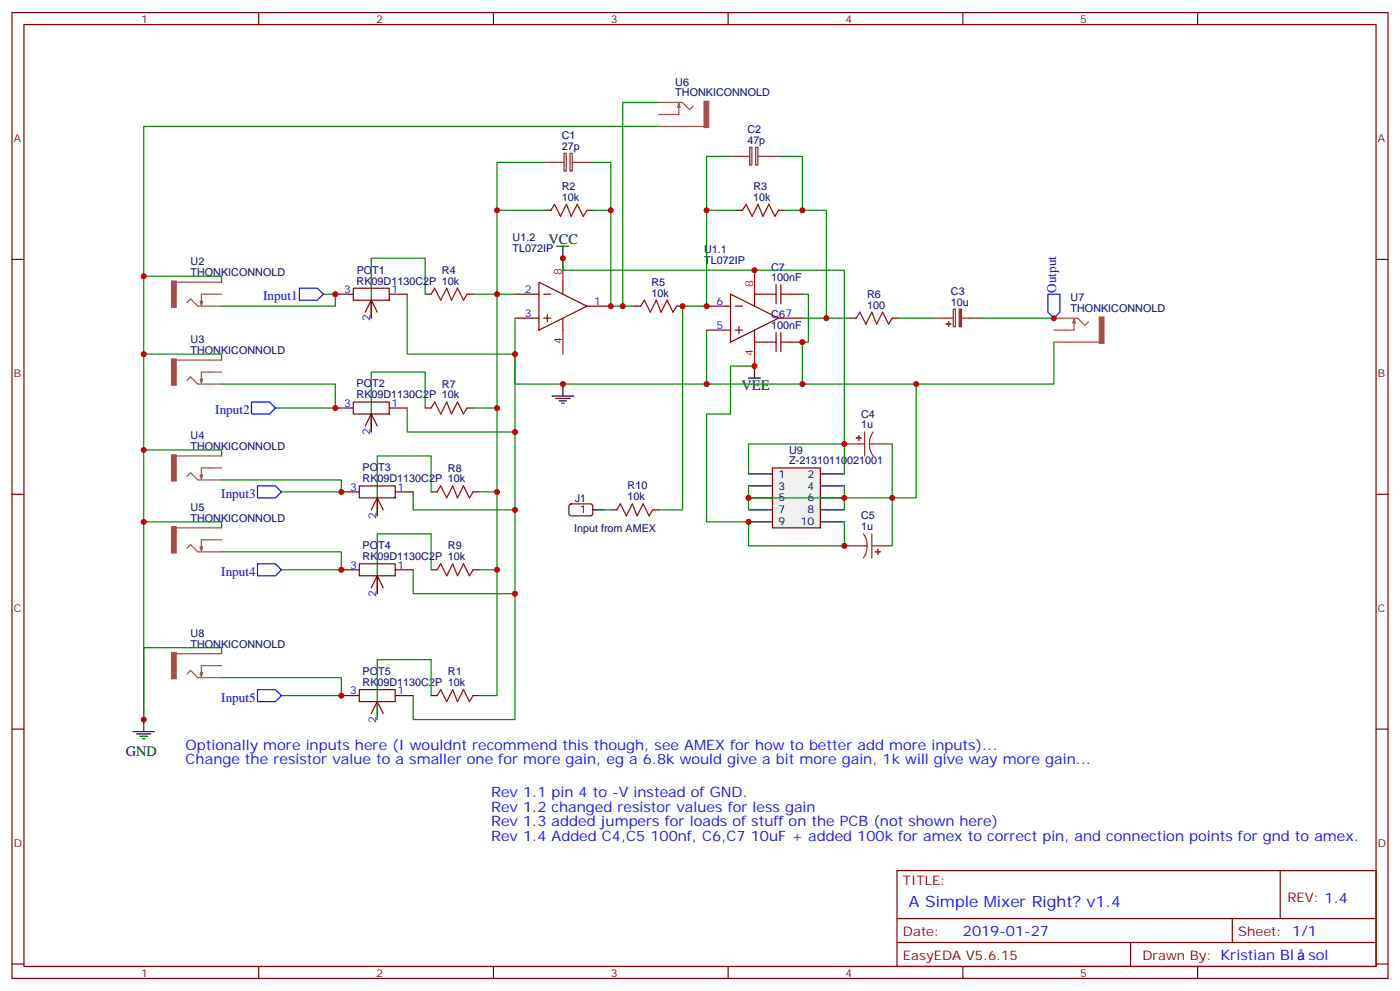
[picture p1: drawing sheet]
<svg xmlns="http://www.w3.org/2000/svg" width="412mm" height="292mm" viewBox="0 0 412 292" stroke-linecap="round" stroke-linejoin="round" font-family="sans-serif">
<g fill="none" stroke="#870000" stroke-width=".35">
<path d="M3.5 3.7h405.4v284.3h-405.4zM7.1 7.2h398.2v277.3h-398.2zM76.2 3.7v3.5M145.3 3.7v3.5M214.5 3.7v3.5M283.6 3.7v3.5M352.8 3.7v3.5M3.5 76.4h3.6M160.5 61.9h1.8M172.9 61.9h1.7M217 61.9h1.7M229.3 61.9h1.8"/>
<path d="M405.3 76.4h3.6M98.8 86.6h5.3M104.1 84.8h10.6v3.6h-10.6zM109.4 88.4l1.7 3.5M109.4 88.4v5.3M109.4 88.4l-1.8 3.5M114.7 86.6h5.2M125.2 86.6h1.8M137.6 86.6h1.7M151.7 86.6h7M151.7 93.7h7M158.7 83.1l14.2 7-14.2 7.1z"/>
<path d="M160.2 86.6h2.1M160.2 93.7h2.1M161.2 92.6v2.1M165.8 83.1v3.5M165.8 93.7v3.5M172.9 90.1h7M187 90.1h1.7M199.3 90.1h1.8M208.1 90.1h7.1M208.1 97.2h7.1M215.2 86.6l14.1 7.1-14.1 7zM216.6 90.1h2.1"/>
<path d="M216.6 97.2h2.1M217.7 96.1v2.1M222.2 86.6v3.5M222.2 97.2v3.5M229.3 93.7h7.1M250.5 93.7h1.7M262.8 93.7h1.8M104.1 118.4h10.6v3.5h-10.6zM98.8 120.1h5.3M109.4 121.9l1.7 3.5M109.4 121.9v5.3M109.4 121.9l-1.8 3.5"/>
<path d="M114.7 120.1h5.2M125.2 120.1h1.8M137.6 120.1h1.7M3.5 145.5h3.6M100.5 144.8h5.3M105.8 143.1h10.6v3.5h-10.6zM111.1 146.6l1.8 3.5M111.1 146.6v5.3M111.1 146.6l-1.7 3.5M116.4 144.8h5.3M127 144.8h1.8M139.3 144.8h1.8"/>
<path d="M405.3 145.5h3.6M100.5 167.7h5.3M105.8 166h10.6v3.5h-10.6zM111.1 169.5l1.8 3.5M111.1 169.5v5.3M111.1 169.5l-1.7 3.5M116.4 167.7h5.3M127 167.7h1.8M139.3 167.7h1.8M3.5 214.7h3.6M100.5 204.8h5.3M105.8 203h10.6v3.6h-10.6z"/>
<path d="M111.1 206.6l1.8 3.5M111.1 206.6v5.2M111.1 206.6l-1.7 3.5M116.4 204.8h5.3M127 204.8h1.8M139.3 204.8h1.8M405.3 214.7h3.6M264.2 256.3h141.1v28.2h-141.1zM377.1 256.3v14.1M264.2 270.4h141.1M264.2 277.5h141.1M333 277.5v7"/>
<path d="M363 270.4v7.1M3.5 283.8h3.6M76.2 284.5v3.5M145.3 284.5v3.5M214.5 284.5v3.5M283.6 284.5v3.5M352.8 284.5v3.5M405.3 283.8h3.6"/>
</g>
<path d="M88.2 84.8h5.3l1.7 1.8-1.7 1.8h-5.3zM308.7 86.6h3.5v5.3l-1.8 1.8-1.7-1.8zM74.1 118.4h5.3l1.7 1.7-1.7 1.8h-5.3zM75.8 143.1h5.3l1.8 1.7-1.8 1.8h-5.3zM75.8 166h5.3l1.8 1.7-1.8 1.8h-5.3zM75.8 203h5.3l1.8 1.8-1.8 1.8h-5.3z" fill="none" stroke="#00f" stroke-width=".35"/>
<path d="M162.3 61.9l1-1.8 1.8 3.6 1.8-3.6 1.4 3.6 1.7-3.6 1.8 3.6 1.1-1.8M218.7 61.9l1.1-1.8 1.7 3.6 1.8-3.6 1.4 3.6 1.8-3.6 1.7 3.6 1.1-1.8M127 86.6l1.1-1.8 1.7 3.6 1.8-3.6 1.4 3.6 1.8-3.6 1.7 3.6 1.1-1.8M188.7 90.1l1.1-1.7 1.8 3.5 1.7-3.5 1.4 3.5 1.8-3.5 1.8 3.5 1-1.8M252.2 93.7l1.1-1.8 1.8 3.5 1.7-3.5 1.4 3.5 1.8-3.5 1.8 3.5 1-1.7M127 120.1l1.1-1.7 1.7 3.5 1.8-3.5 1.4 3.5 1.8-3.5 1.7 3.5 1.1-1.8M128.8 144.8l1-1.7 1.8 3.5 1.7-3.5 1.5 3.5 1.7-3.5 1.8 3.5 1-1.8M128.8 167.7l1-1.7 1.8 3.5 1.7-3.5 1.5 3.5 1.7-3.5 1.8 3.5 1-1.8M128.8 204.8l1-1.8 1.8 3.6 1.7-3.6 1.5 3.6 1.7-3.6 1.8 3.6 1-1.8" fill="none" stroke="#a10000" stroke-width=".35"/>
<path d="M165.8 76v7.1M222.2 79.6v7M165.8 97.2v7M222.2 100.7v7.1" fill="none" stroke="#f00" stroke-width=".35"/>
<g fill="none" stroke="#008700" stroke-width=".35">
<path d="M194 30.2h-10.6v59.9M194 37.2h-151.7v44.1M160.5 47.8h-14.1v14.1M174.6 47.8h5.3v14.1M215.2 46h-7.1v15.9M229.3 46h7.1v15.9M160.5 61.9h-14.1v58.2h-7.1M174.6 61.9h5.3v28.2h7.1M217 61.9h-8.9v28.2h-7v60h-7.1M231.1 61.9h12.3v31.8h7.1M65.3 83.1v-1.8h-23v22.9M95.2 86.6h3.6v3.5h-33.5"/>
<path d="M119.9 86.6v17.6h31.8v23h-31.8v-7.1M125.2 86.6v-10.6h-15.8v17.7M139.3 86.6h12.4M151.7 93.7v19.4h56.4v-15.9M264.6 93.7h10.6M289.3 93.7h21.1M65.3 113.1h33.5v7h-17.7M65.3 106v-1.8h-23v28.3M310.4 100.7v12.4h-102.3M65.3 134.2v-1.7h-23v21.1M125.2 120.1v-10.6h-15.8v17.7M146.4 120.1v24.7h-5.3"/>
<path d="M151.7 127.2v22.9h-30v-5.3M65.3 141.3h35.2v3.5h-17.6M65.3 155.4v-1.8h-23v58.2v-21.1h23v1.7M127 144.8v-10.6h-15.9v17.7M146.4 144.8v22.9h-5.3M151.7 150.1v24.7h-30v-7.1M65.3 162.5h35.2v5.2h-17.6M127 167.7v-10.5h-15.9v17.6M146.4 167.7v37.1h-5.3M151.7 174.8v37h-30v-7M65.3 199.5h35.2v5.3h-17.6M127 204.8v-10.6h-15.9v17.6"/>
</g>
<path d="M160.5 47.8h5.7M166.2 45.2h.6v5.1h-.6zM167.9 45.2h.7v5.1h-.7zM168.6 47.8h6M215.2 46h5.6M220.8 43.4h.7v5.2h-.7zM222.6 43.4h.6v5.2h-.6zM223.3 46h6M275.2 93.7h5.6M280.8 91h.6v5.2h-.6zM283.3 93.7h6" fill="none" stroke="#8c2424" stroke-width=".35"/>
<g fill="none" stroke="#000" stroke-width=".35">
<path d="M164 72.5h3.6M165.8 72.5v3.5M162.6 116.6h6.4M163.7 117.3h4.2M164.7 118h2.2M165.5 118.7h.7M165.8 113.1v3.5M220.5 111.3h3.5M222.2 107.8v3.5M39.2 215.4h6.3M40.2 216.1h4.2M41.3 216.8h2.1"/>
<path d="M42 217.5h.7M42.3 211.8v3.6"/>
</g>
<g fill="#8c2424" stroke="#8c2424" stroke-width=".35">
<path d="M282.6 91h.6v5.2h-.6z"/>
<path d="M279.4 94.7v1.4z"/>
<path d="M278.7 95.4h1.4z"/>
</g>
<g fill="none" stroke="#a64a4a" stroke-width=".35">
<path d="M194 30.2h7l2.1 2.1 1.1-1.1M194 37.2h13.4M200 30.5v3.2h-6M200 30.5l.3 1.1h-.7zM51.9 83.1h13.4M55.1 89.1l1-1.1 2.2 2.1h7M59 88.7h.7l-.4 1.1zM65.3 86.6h-6v3.2M310.4 93.7h7l2.2 2.1 1-1.1M316.4 94v3.2h-6M316.4 94l.3 1.1h-.7zM51.9 106h13.4"/>
<path d="M55.1 112l1-1.1 2.2 2.2h7M59 111.7h.7l-.4 1zM65.3 109.5h-6v3.2M310.4 100.7h13.4M51.9 134.2h13.4M59 139.9h.7l-.4 1zM65.3 137.8h-6v3.1M51.9 155.4h13.4M55.1 140.2l1-1 2.2 2.1h7M65.3 158.9h-6v3.2M55.1 161.4l1-1.1 2.2 2.2h7M59 161h.7l-.4 1.1z"/>
<path d="M51.9 192.4h13.4M55.1 198.4l1-1 2.2 2.1h7M59 198.1h.7l-.4 1zM65.3 196h-6v3.1"/>
</g>
<g fill="#a64a4a" stroke="#a64a4a" stroke-width=".29">
<path d="M50.5 82.7h1.4v7.8h-1.4z"/>
<path d="M50.5 105.7h1.4v7.7h-1.4z"/>
<path d="M50.5 133.9h1.4v7.7h-1.4z"/>
<path d="M50.5 155h1.4v7.8h-1.4z"/>
<path d="M207.4 29.8h1.4v7.8h-1.4z"/>
<path d="M323.8 93.3h1.4v7.8h-1.4z"/>
<path d="M50.5 192.1h1.4v7.7h-1.4z"/>
</g>
<path d="M227.5 137.8h14.2v17.6h-14.2z" fill="#f0f0f0" stroke="#870000" stroke-width=".35"/>
<path d="M220.5 139.5h7M241.7 139.5h7M174.6 150.1h3.6M220.5 143.1h7M220.5 146.6h7M220.5 150.1h7M220.5 153.6h7M241.7 143.1h7M241.7 146.6h7M241.7 150.1h7M241.7 153.6h7" fill="none" stroke="#000" stroke-width=".35"/>
<path d="M165.8 76v3.6h82.9v59.9M236.4 86.6h1.7v14.1h-1.7v12.4M236.4 93.7h7M222.2 107.8h-7v14.1h-7.1v31.7h12.4v7.1h28.2v-7.1M269.9 113.1v33.5h-49.4M248.7 130.7h-28.2v8.8M262.8 130.7v30M178.2 150.1h1.7M220.5 143.1v7M248.7 143.1v7" fill="none" stroke="#008700" stroke-width=".35"/>
<path d="M248.7 130.7h6M254.7 127.2v7M256.1 130.7l.3 1.9 .8 1.6M256.1 130.7h6.7M257.2 127.2l-.8 1.7-.3 1.8M254.4 157.2l.8 1.6 .2 1.9M256.8 157.2v7M248.7 160.7h6.7M255.4 160.7l-.2 1.8-.8 1.7M256.8 160.7h6" fill="none" stroke="#8c2424" stroke-width=".35"/>
<g fill="#8c2424" stroke="#8c2424" stroke-width=".35">
<path d="M252.9 128.2l.1 1.4z"/>
<path d="M252.2 128.9l1.4 .1z"/>
<path d="M258.6 161.7v1.5z"/>
<path d="M257.9 162.4l1.4 .1z"/>
</g>
<path d="M225.8 86.6h2.8M228.6 83.8v5.6M228.6 97.9v5.6M230 83.8v5.6M230 97.9v5.6M230 86.6h2.8M225.8 100.7h2.8M230 100.7h2.8M181.7 150.1l1-1.8 1.8 3.6 1.8-3.6 1.4 3.6 1.7-3.6 1.8 3.6 1.1-1.8" fill="none" stroke="#a10000" stroke-width=".35"/>
<path d="M222.2 86.6h3.6M232.8 86.6h3.6M222.2 100.7h3.6M232.8 100.7h3.6M167.8 148.5l.5-.2 5.9 .1 .4 .6v2.4l-.7 .5-5.9-.1-.4-.6v-2.2zM179.9 150.1h1.8M192.3 150.1h1.7" fill="none" stroke="#870000" stroke-width=".35"/>
<g fill="#c00">
<circle cx="201.1" cy="90.1" r=".88"/>
<circle cx="236.4" cy="100.7" r=".88"/>
<circle cx="236.4" cy="113.1" r=".88"/>
<circle cx="262.8" cy="146.6" r=".88"/>
<circle cx="100.5" cy="204.8" r=".88"/>
<circle cx="100.5" cy="167.7" r=".88"/>
<circle cx="100.5" cy="144.8" r=".88"/>
<circle cx="98.8" cy="120.1" r=".88"/>
<circle cx="98.8" cy="86.6" r=".88"/>
<circle cx="269.9" cy="113.1" r=".88"/>
<circle cx="220.5" cy="153.6" r=".88"/>
<circle cx="248.7" cy="146.6" r=".88"/>
<circle cx="165.8" cy="76" r=".88"/>
<circle cx="146.4" cy="167.7" r=".88"/>
<circle cx="151.7" cy="174.8" r=".88"/>
<circle cx="42.3" cy="211.8" r=".88"/>
<circle cx="42.3" cy="81.3" r=".88"/>
<circle cx="310.4" cy="93.7" r=".88"/>
<circle cx="42.3" cy="104.2" r=".88"/>
<circle cx="42.3" cy="153.6" r=".88"/>
<circle cx="146.4" cy="144.8" r=".88"/>
<circle cx="151.7" cy="150.1" r=".88"/>
<circle cx="208.1" cy="90.1" r=".88"/>
<circle cx="179.9" cy="90.1" r=".88"/>
<circle cx="236.4" cy="61.9" r=".88"/>
<circle cx="208.1" cy="61.9" r=".88"/>
<circle cx="179.9" cy="61.9" r=".88"/>
<circle cx="146.4" cy="61.9" r=".88"/>
<circle cx="146.4" cy="86.6" r=".88"/>
<circle cx="151.7" cy="104.2" r=".88"/>
<circle cx="151.7" cy="127.2" r=".88"/>
<circle cx="146.4" cy="120.1" r=".88"/>
<circle cx="183.4" cy="90.1" r=".88"/>
<circle cx="165.8" cy="113.1" r=".88"/>
<circle cx="42.3" cy="132.5" r=".88"/>
<circle cx="208.1" cy="113.1" r=".88"/>
<circle cx="222.3" cy="79.6" r=".88"/>
<circle cx="248.7" cy="130.7" r=".88"/>
<circle cx="220.5" cy="146.6" r=".88"/>
<circle cx="222.3" cy="107.8" r=".88"/>
<circle cx="248.7" cy="160.7" r=".88"/>
<circle cx="243.4" cy="93.7" r=".88"/>
</g>
<text font-size="4.6" fill="#00f" x="267.8" y="266.9">A Simple Mixer Right? v1.4</text>
<g font-size="4.2">
<text x="161.6" y="71.8">VCC</text>
<text x="218.5" y="114.8">VEE</text>
<text x="37" y="222.6">GND</text>
</g>
<g font-size="4.2" fill="#00f">
<text x="54.7" y="220.7">Optionally more inputs here (I wouldnt recommend this though, see AMEX for how to better add more inputs)...</text>
<text x="54.7" y="224.9">Change the resistor value to a smaller one for more gain, eg a 6.8k would give a bit more gain, 1k will give way more gain...</text>
<text x="144.6" y="234.8">Rev 1.1 pin 4 to -V instead of GND.</text>
<text x="144.6" y="239">Rev 1.2 changed resistor values for less gain</text>
<text x="144.6" y="243.2">Rev 1.3 added jumpers for loads of stuff on the PCB (not shown here)</text>
<text x="144.6" y="247.5">Rev 1.4 Added C4,C5 100nf, C6,C7 10uF + added 100k for amex to correct pin, and connection points for gnd to amex.</text>
<text x="283.6" y="275.7">2019-01-27</text>
<text x="385.4" y="282.8">sol</text>
</g>
<g font-size="3.9" fill="#00f">
<text x="77.5" y="88.4">Input1</text>
<text x="311.1" y="86.2" transform="rotate(-90 311.1 86.2)">Output</text>
<text x="63.4" y="121.9">Input2</text>
<text x="65.2" y="146.6">Input3</text>
<text x="65.2" y="169.5">Input4</text>
<text x="65.2" y="206.6">Input5</text>
</g>
<g font-size="3.9" fill="#800">
<text x="266" y="260.5">TITLE:</text>
<text x="379.2" y="265.5">REV: 1.4</text>
<text x="266" y="275.7">Date:</text>
<text x="364.8" y="275.7">Sheet: 1/1</text>
<text x="266" y="282.8">EasyEDA V5.6.15</text>
<text x="336.5" y="282.8">Drawn By: Kristian Bl</text>
</g>
<g font-size="3.2" fill="#800">
<text x="41.6" y="6.7">1</text>
<text x="110.8" y="6.7">2</text>
<text x="179.9" y="6.7">3</text>
<text x="249.1" y="6.7">4</text>
<text x="318.2" y="6.7">5</text>
<text x="4.1" y="41.8">A</text>
<text x="405.9" y="41.8">A</text>
<text x="4.1" y="110.9">B</text>
<text x="405.9" y="110.9">B</text>
<text x="4.1" y="180.1">C</text>
<text x="405.9" y="180.1">C</text>
<text x="4.1" y="249.2">D</text>
<text x="405.9" y="249.2">D</text>
<text x="41.6" y="287.5">1</text>
<text x="110.8" y="287.5">2</text>
<text x="179.9" y="287.5">3</text>
<text x="249.1" y="287.5">4</text>
<text x="318.2" y="287.5">5</text>
</g>
<g font-size="3.2" fill="#000080">
<text x="198.9" y="28.4">THONKICONNOLD</text>
<text x="198.9" y="25.5">U6</text>
<text x="165.5" y="40.9">C1</text>
<text x="220.1" y="39.2">C2</text>
<text x="165.5" y="44.1">27p</text>
<text x="220.1" y="42.3">47p</text>
<text x="165.5" y="59.1">10k</text>
<text x="165.5" y="55.9">R2</text>
<text x="221.9" y="59.1">10k</text>
<text x="221.9" y="55.9">R3</text>
<text x="151" y="71.1">U1.2</text>
<text x="151" y="74.3">TL072IP</text>
<text x="207.4" y="77.8">TL072IP</text>
<text x="207.4" y="74.6">U1.1</text>
<text x="56.1" y="81.3">THONKICONNOLD</text>
<text x="56.1" y="78.1">U2</text>
<text x="105.1" y="83.8">RK09D1130C2P 10k</text>
<text x="105.1" y="80.6">POT1</text>
<text x="130.2" y="80.6">R4</text>
<text x="227.2" y="82.7">100nF</text>
<text x="227.2" y="79.8">C7</text>
<text x="191.9" y="87.3">10k</text>
<text x="191.9" y="84.1">R5</text>
<text x="255.4" y="87.7">R6</text>
<text x="280.1" y="90">10u</text>
<text x="280.1" y="86.8">C3</text>
<text x="315.4" y="88.7">U7</text>
<text x="227.2" y="93.7">C67</text>
<text x="255.4" y="90.8">100</text>
<text x="315.4" y="91.9">THONKICONNOLD</text>
<text x="56.1" y="101.1">U3</text>
<text x="227.2" y="96.8">100nF</text>
<text x="56.1" y="104.2">THONKICONNOLD</text>
<text x="105" y="117.3">RK09D1130C2P 10k</text>
<text x="105" y="114.1">POT2</text>
<text x="130.2" y="114.1">R7</text>
<text x="253.7" y="122.9">C4</text>
<text x="56.1" y="129.3">U4</text>
<text x="253.7" y="126.1">1u</text>
<text x="56.1" y="132.5">THONKICONNOLD</text>
<text x="232.5" y="136.7">Z-21310110021001</text>
<text x="232.5" y="133.8">U9</text>
<text x="106.8" y="142">RK09D1130C2P 10k</text>
<text x="106.8" y="138.8">POT3</text>
<text x="132" y="138.8">R8</text>
<text x="169.4" y="147.7">J1</text>
<text x="184.9" y="147.3">10k</text>
<text x="184.9" y="144.1">R10</text>
<text x="56.1" y="153.6">THONKICONNOLD</text>
<text x="56.1" y="150.5">U5</text>
<text x="253.7" y="152.9">C5</text>
<text x="106.8" y="161.7">POT4</text>
<text x="132" y="161.7">R9</text>
<text x="169.1" y="156.5">Input from AMEX</text>
<text x="253.7" y="156.1">1u</text>
<text x="106.8" y="164.9">RK09D1130C2P 10k</text>
<text x="56.1" y="190.7">THONKICONNOLD</text>
<text x="56.1" y="187.5">U8</text>
<text x="106.8" y="202">RK09D1130C2P 10k</text>
<text x="106.8" y="198.7">POT5</text>
<text x="132" y="198.8">R1</text>
</g>
<g font-size="3.2" fill="#f00">
<text x="165.5" y="81" transform="rotate(-90 165.5 81)">8</text>
<text x="221.9" y="84.5" transform="rotate(-90 221.9 84.5)">8</text>
<text x="165.5" y="101.3" transform="rotate(-90 165.5 101.3)">4</text>
<text x="221.9" y="104.8" transform="rotate(-90 221.9 104.8)">4</text>
</g>
<g font-size="3.2" fill="#00f">
<text x="101.3" y="86.3">3</text>
<text x="115.4" y="86.3">1</text>
<text x="154.6" y="86.3">2</text>
<text x="175" y="89.8">1</text>
<text x="211.1" y="89.8">6</text>
<text x="109" y="94.6" transform="rotate(-90 109 94.6)">2</text>
<text x="154.6" y="93.3">3</text>
<text x="211.1" y="96.8">5</text>
<text x="101.3" y="119.8">3</text>
<text x="115.4" y="119.8">1</text>
<text x="109" y="128.1" transform="rotate(-90 109 128.1)">2</text>
<text x="103.1" y="144.5">3</text>
<text x="117.1" y="144.5">1</text>
<text x="110.8" y="152.8" transform="rotate(-90 110.8 152.8)">2</text>
<text x="103.1" y="167.4">3</text>
<text x="117.1" y="167.4">1</text>
<text x="110.8" y="175.8" transform="rotate(-90 110.8 175.8)">2</text>
<text x="103.1" y="204.4">3</text>
<text x="117.1" y="204.4">1</text>
<text x="110.8" y="212.8" transform="rotate(-90 110.8 212.8)">2</text>
</g>
<g font-size="3.2">
<text x="229.3" y="140.6">1</text>
<text x="237.9" y="140.6">2</text>
<text x="229.3" y="144.1">3</text>
<text x="229.3" y="147.6">5</text>
<text x="237.9" y="144.1">4</text>
<text x="237.9" y="147.6">6</text>
<text x="170.8" y="151.2">1</text>
<text x="229.3" y="151.2">7</text>
<text x="229.3" y="154.7">9</text>
<text x="235.9" y="154.7">10</text>
<text x="237.9" y="151.2">8</text>
</g>
</svg>
